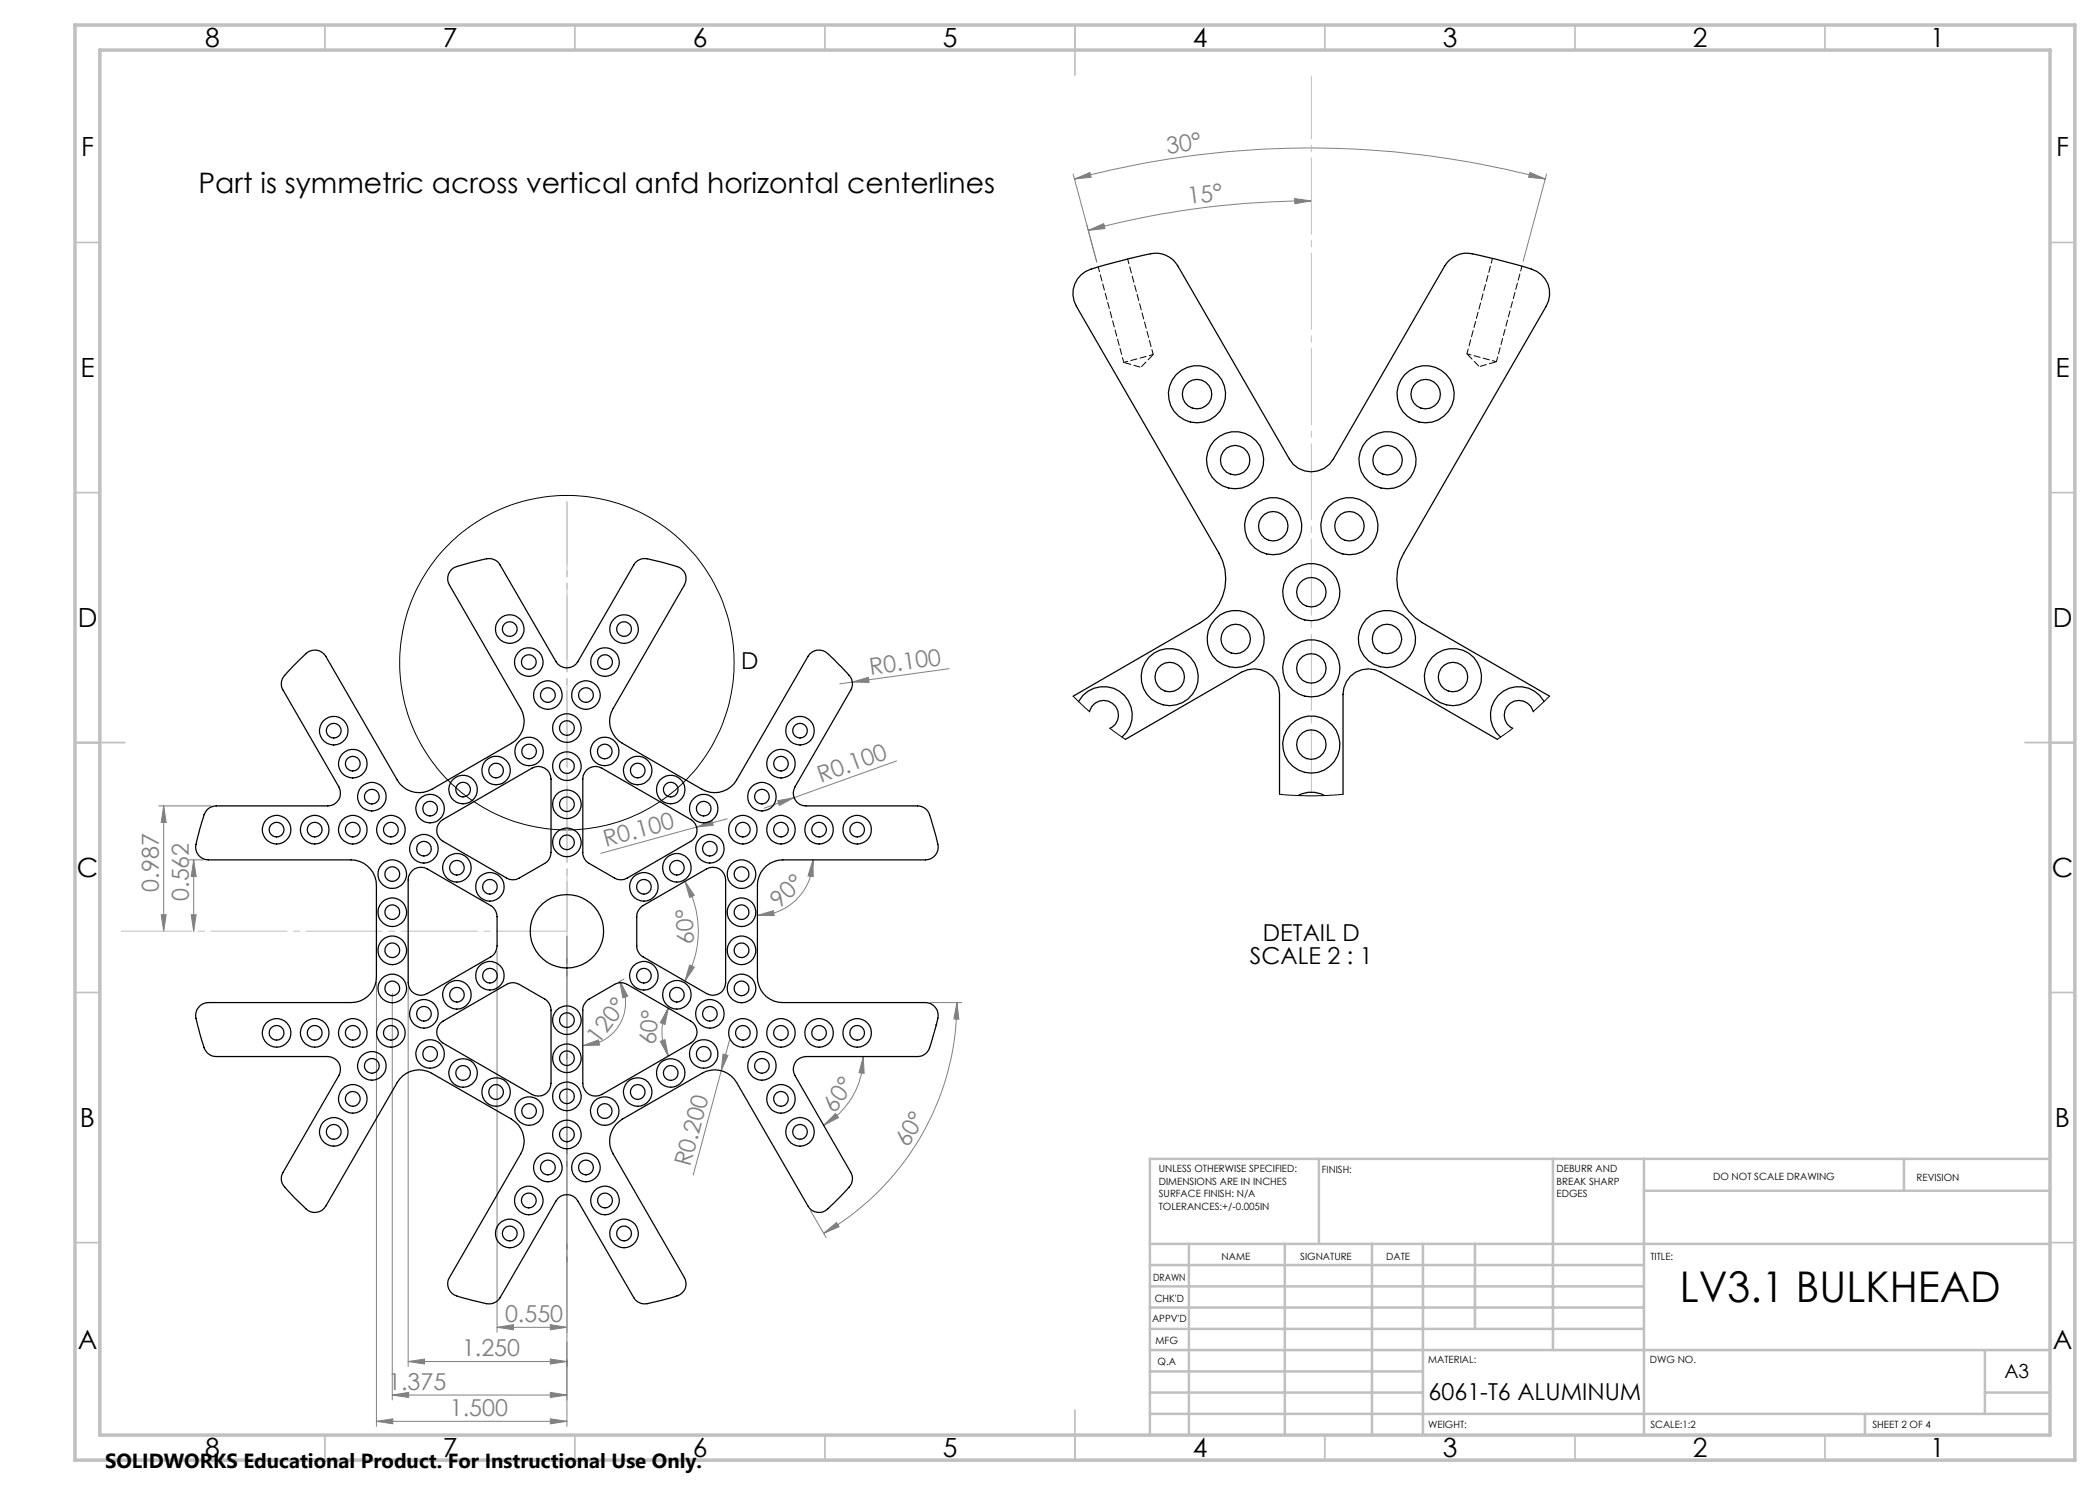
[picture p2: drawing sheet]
<svg xmlns="http://www.w3.org/2000/svg" width="420mm" height="297mm" viewBox="0 0 420 297" stroke-linecap="round" stroke-linejoin="round" font-family="sans-serif">
<circle cx="113.4" cy="132.5" r="33.4" fill="none" stroke="#000" stroke-width=".2"/>
<g fill="none" stroke="#808080" stroke-width=".2">
<path d="M214.6 34.8l4.8 17.6M214.9 35.8l3.1-1.3 .2 1zM214.9 35.8a181.5 181.5 0 0 1 94.2 0M258.9 39.7l3.4 .5-3.3 .5zM306 34.5l3.1 1.3-3.4-.3zM309.3 34.8l-4.7 17.5M217.7 46.1l3-1.4 .3 1zM262.3 40.2a171.7 171.7 0 0 0-44.6 5.9M170.5 136.4l3.2-.9 .1 1zM170.5 136.4l-2.5 .4M189.8 133.7l-19.3 2.7M158.8 159.5l-6 2.1"/>
<path d="M179.3 152.2l-20.5 7.3M31.8 161.2h10.5M32.7 161.2l.5 3.3h-1zM32.7 161.2v25.1M37.7 172h3M38.7 172l.5 3.3h-1zM38.7 172v14.3M137 176.3l1.9 2.8-1 .4zM137 176.3a19.8 19.8 0 0 1 0 19.9M139.3 165.4l3.1-1.3 .2 1zM139.3 165.4l-19.1 5.3M145.5 163.8l-6.2 1.6"/>
<path d="M155.5 160.2l3.3-.7-2.9 1.6zM162.6 172v3.3l-1-.1zM162.6 172a11.1 11.1 0 0 1-11.1 11.1M32.2 182.9h1l-.5 3.4zM38.2 182.9h1l-.5 3.4zM75.3 196.5v88.8M78.5 198.7v81.3M81.6 197.5v75.8M99.4 190.2v76.2M113.4 187.3v98M124 196.3l1.6 2.9-1 .4zM124 196.3a8.6 8.6 0 0 1-7.4 12.8"/>
<path d="M124.8 195.8l-1 .6M137.9 193l1 .5-1.9 2.7zM151.5 183.1l3.2-1 .1 1zM116.6 209.1l3.1-1.1 .2 1zM132 208.3l1-.4 .7 3.3zM133.7 201.6l-.7 3.3-1-.4zM133.7 201.6a9.6 9.6 0 0 0 0 9.6M144.3 214.1l-5.7 20.9M144.6 210.8l1 .3-1.3 3zM145.9 208l-1.6 6.1M172.6 211.3l.2 3.4-1-.1zM172.6 211.3a15.8 15.8 0 0 1-7.9 13.8"/>
<path d="M186.1 200.5h6.3M191.4 200.5l.4 3.3h-1zM191.4 200.5a53.2 53.2 0 0 1-26.7 46.2M164.7 225.1l2.4-2.4 .6 .8zM162.1 242.1l3.1 5.4M164.7 246.7l2.6-2.2 .5 .9zM78.5 279l3.2-.5v1zM78.5 279h34.9M81.6 272.3l3.3-.5v1zM81.6 272.3h31.8M99.4 265.5l3.3-.6v1.1zM99.4 265.5h14"/>
<path d="M110.1 278.5l3.3 .5-3.3 .5zM110.1 264.9l3.3 .6-3.3 .5zM110.1 271.8l3.3 .5-3.3 .5zM75.3 284.3l3.3-.5v1zM75.3 284.3h38.1M110.1 283.8l3.3 .5-3.3 .5z"/>
</g>
<path d="M187.1 204.9l.2 .1-.1 .1z" fill="none" stroke="#808080" stroke-width=".25"/>
<path d="M262.3 158.4v-143.1" fill="none" stroke="#c0c0c0" stroke-width=".2" stroke-dasharray="15.2 1.3 1.3 1.3" stroke-dashoffset="2.7"/>
<path d="M113.4 186.2v-85.8" fill="none" stroke="#c0c0c0" stroke-width=".2" stroke-dasharray="15.2 1.3 1.3 1.3" stroke-dashoffset="2.8"/>
<path d="M113.4 100.4v167" fill="none" stroke="#c0c0c0" stroke-width=".2" stroke-dasharray="15.2 1.3 1.3 1.3" stroke-dashoffset=".3"/>
<path d="M113.4 186.2h-89.1" fill="none" stroke="#c0c0c0" stroke-width=".2" stroke-dasharray="15.2 1.3 1.3 1.3" stroke-dashoffset="1.2"/>
<g fill="none" stroke="#c0c0c0" stroke-width=".35">
<path d="M65 5v5M115 5v5M165 5v5M215 5v10M265 5v5M315 5v5M365 5v5M15 48.5h5M410 48.5h5M15 98.5h5M410 98.5h5M15 148.5h10"/>
<path d="M405 148.5h10M15 198.5h5M410 198.5h5M15 248.5h5M410 248.5h5M65 287v5M115 287v5M165 287v5M215 282v10M265 287v5M315 287v5M365 287v5"/>
</g>
<g fill="none" stroke="#c0c0c0" stroke-width=".5">
<path d="M263.8 231.8v17M310.6 231.8v38.2M328.8 231.8v55.2M328.8 238.2h81.2M380.8 231.8v6.4M410 231.8h-180v55.2M230 248.8h180M230 257.3h98.8M230 253h98.8M237.8 248.8v38.2M257 248.8v38.2M274.4 248.8v38.2"/>
<path d="M284.6 248.8v38.2M295 248.8v17M230 265.8h98.8M230 261.5h98.8M230 278.5h54.6M230 274.3h54.6M230 270h180M397 278.5h13M397 270v12.8M230 282.8h180M373 282.8v4.2"/>
</g>
<path d="M15 5h400v287h-400zM20 10h390v277h-390z" fill="none" stroke="#c0c0c0" stroke-width=".7"/>
<g fill="#808080">
<path d="M170.5 136.4l3.2-.9 .1 1z"/>
<path d="M139.3 165.4l3.1-1.3 .2 1z"/>
<path d="M155.5 160.2l3.3-.7-2.9 1.6z"/>
<path d="M144.6 210.8l1 .3-1.3 3z"/>
<path d="M110.1 264.9l3.3 .6-3.3 .5zM99.4 265.5l3.3-.6v1.1zM110.1 271.8l3.3 .5-3.3 .5zM81.6 272.3l3.3-.5v1zM110.1 283.8l3.3 .5-3.3 .5zM75.3 284.3l3.3-.5v1z"/>
<path d="M78.5 279l3.2-.5v1zM110.1 278.5l3.3 .5-3.3 .5z"/>
<path d="M258.9 39.7l3.4 .5-3.3 .5zM217.7 46.1l3-1.4 .3 1z"/>
<path d="M32.7 161.2l.5 3.3h-1zM32.2 182.9h1l-.5 3.4z"/>
<path d="M38.2 182.9h1l-.5 3.4zM38.7 172l.5 3.3h-1z"/>
<path d="M306 34.5l3.1 1.3-3.4-.3zM214.9 35.8l3.1-1.3 .2 1z"/>
<path d="M151.5 183.1l3.2-1 .1 1zM162.6 172v3.3l-1-.1z"/>
<path d="M116.6 209.1l3.1-1.1 .2 1zM124 196.3l1.6 2.9-1 .4z"/>
<path d="M164.7 225.1l2.4-2.4 .6 .8zM172.6 211.3l.2 3.4-1-.1z"/>
<path d="M164.7 246.7l2.6-2.2 .5 .9zM191.4 200.5l.4 3.3h-1z"/>
<path d="M133.7 201.6l-.7 3.3-1-.4zM132 208.3l1-.4 .7 3.3z"/>
<path d="M137.9 193l1 .5-1.9 2.7zM137 176.3l1.9 2.8-1 .4z"/>
</g>
<g fill="none" stroke="#000" stroke-width=".25">
<path d="M59.6 132.3l1.1-1.1a2.67 2.67 0 0 1 4.5 .1l14.7 25.4a5.1 5.1 0 0 0 6.5 1.2l16.6-9.7a5.1 5.1 0 0 0 1.1-6.5l-14.5-25.2a2.69 2.69 0 0 1 2.5-3.4l1.5-.4a14.5 14.5 0 0 1 4.9-.9l.7 .3 .6 .5 11.4 19.7a2.52 2.52 0 0 0 4.4 0l11.4-19.7a2.75 2.75 0 0 1 3.2-.7l4.5 1.2a2.65 2.65 0 0 1 2.2 3.9l-14.7 25.5a5.1 5.1 0 0 0 2.3 6.2l16.7 9.5a5.1 5.1 0 0 0 6.1-2.2l14.6-25.2a2.72 2.72 0 0 1 4.2 .4l3.2 3.3a2.79 2.79 0 0 1 .8 3.5l-11.1 19.4-.2 .6a2.52 2.52 0 0 0 2.4 3.2h22.7a2.73 2.73 0 0 1 2.3 2.5l1.2 4.4a2.65 2.65 0 0 1-2.3 3.9h-29.4a5.2 5.2 0 0 0-4.2 5.1l.1 19.2a5 5 0 0 0 5 4.2l29.1 .1a2.67 2.67 0 0 1 1.7 3.8l-1.2 4.4a2.73 2.73 0 0 1-2.7 2.5h-22.3l-.7 .1a2.51 2.51 0 0 0-1.5 3.7l11.3 19.7a2.81 2.81 0 0 1-1 3.2l-3.2 3.3a2.63 2.63 0 0 1-4.5-.1l-14.8-25.4a5.1 5.1 0 0 0-6.4-1.1l-15.9 9.1-.7 .6a5 5 0 0 0-1.2 6.4l14.5 25.2a2.69 2.69 0 0 1-2.4 3.4l-1.5 .4a14.9 14.9 0 0 1-4.9 .9l-.7-.3-.8-.9-11.2-19.3a2.52 2.52 0 0 0-4.4 0l-11.4 19.7a2.83 2.83 0 0 1-3.3 .7l-4.4-1.2a2.67 2.67 0 0 1-2.2-3.9l14.6-25.5a5.1 5.1 0 0 0-2.2-6.2l-16.8-9.5a5 5 0 0 0-6.1 2.2l-14.6 25.2a2.62 2.62 0 0 1-4.1-.4l-1.1-1.1a15.1 15.1 0 0 1-3.3-3.8v-1.2l.3-.7 11.2-19.4a2.54 2.54 0 0 0-2.3-3.8h-22.6a2.74 2.74 0 0 1-2.3-2.5l-1.2-4.4a2.66 2.66 0 0 1 2.3-3.9l29.4-.1a5.1 5.1 0 0 0 4.2-5l-.1-19.2a5.2 5.2 0 0 0-5-4.2l-29.1-.1a2.65 2.65 0 0 1-1.7-3.8l.4-1.5a15.1 15.1 0 0 1 1.7-4.7l.6-.4 1.2-.3h22.2a2.54 2.54 0 0 0 2.3-3.8l-11.4-19.7a2.71 2.71 0 0 1 1-3.2zM214.6 139.2l25.5-14.7a10.1 10.1 0 0 0 3.7-13.8l-28.5-49.5a5.1 5.1 0 0 1 2.9-7.4l8.9-2.4a11.6 11.6 0 0 1 5.3-.6 5.2 5.2 0 0 1 3.1 2.4l22.4 38.6a5.1 5.1 0 0 0 8.8 0l22.3-38.6a5.2 5.2 0 0 1 5.5-2.4l1.4 .3a94.9 94.9 0 0 1 11.5 3.2 5 5 0 0 1 1.8 6.9l-28.5 49.5a10.1 10.1 0 0 0 3.7 13.8l25.5 14.7M117.3 154a2.59 2.59 0 0 1 3.1-.4l17.7 10.3a2.52 2.52 0 0 1 0 4.4l-12.7 7.3a2.46 2.46 0 0 1-2.5 0l-5.1-2.9a2.57 2.57 0 0 1-1.2-2.2v-14.7v-.7zM215.7 140.3a5.7 5.7 0 0 1 8.7-1.7 5.7 5.7 0 0 1 0 8.8M217.9 142.3a2.92 2.92 0 0 1 4.7-1.5 2.92 2.92 0 0 1-.6 4.9M225.1 147.9l23.2-13.5a5.1 5.1 0 0 1 7.6 4.4v20.1M259.6 159.1a5.4 5.4 0 0 1 5.3 0M299.5 147.9l-23.3-13.5a5.1 5.1 0 0 0-7.6 4.4v20.1M306.6 142.3a2.93 2.93 0 0 0-4.7-1.6 2.93 2.93 0 0 0 .6 5M308.8 140.3a5.7 5.7 0 0 0-8.7-1.7 5.7 5.7 0 0 0 0 8.8M82.4 174.2a2.52 2.52 0 0 1 3-.4l12.7 7.3a2.69 2.69 0 0 1 1.3 2.2v5.9a2.57 2.57 0 0 1-1.3 2.2l-12.7 7.3a2.54 2.54 0 0 1-3.8-2.2v-20.5l.1-.7zM88.1 164.3l18.3-10.7a2.54 2.54 0 0 1 3.8 2.2v14.7a2.57 2.57 0 0 1-1.3 2.2l-5 2.9a2.46 2.46 0 0 1-2.6 0l-12.7-7.3a2.5 2.5 0 0 1-.5-4z"/>
<path d="M128.3 181.3l13-7.5a2.54 2.54 0 0 1 3.8 2.2v20.5a2.54 2.54 0 0 1-3.8 2.2l-12.7-7.3a2.57 2.57 0 0 1-1.2-2.2v-6.2l.1-.7zM88.1 204.6l13.2-7.7a2.46 2.46 0 0 1 2.6 0l5 2.9a2.69 2.69 0 0 1 1.3 2.2v14.7a2.54 2.54 0 0 1-3.8 2.2l-17.8-10.3a2.54 2.54 0 0 1-.5-4zM117.3 200.2l5.6-3.3a2.46 2.46 0 0 1 2.5 0l12.7 7.3a2.55 2.55 0 0 1 0 4.4l-17.7 10.3a2.54 2.54 0 0 1-3.8-2.2v-15l.1-.7z"/>
<circle cx="239.4" cy="78.8" r="5.7"/>
<circle cx="239.4" cy="78.8" r="2.95"/>
<circle cx="285.1" cy="78.8" r="5.7"/>
<circle cx="285.1" cy="78.8" r="2.95"/>
<circle cx="247" cy="92" r="5.7"/>
<circle cx="247" cy="92" r="2.95"/>
<circle cx="277.5" cy="92" r="5.7"/>
<circle cx="277.5" cy="92" r="2.95"/>
<circle cx="254.6" cy="105.2" r="5.7"/>
<circle cx="254.6" cy="105.3" r="2.95"/>
<circle cx="262.2" cy="118.4" r="5.7"/>
<circle cx="262.3" cy="118.4" r="2.95"/>
<circle cx="269.9" cy="105.2" r="5.7"/>
<circle cx="269.9" cy="105.3" r="2.95"/>
<circle cx="102" cy="125.8" r="2.86"/>
<circle cx="102" cy="125.8" r="1.47"/>
<circle cx="105.8" cy="132.4" r="2.86"/>
<circle cx="105.8" cy="132.4" r="1.47"/>
<circle cx="109.6" cy="139" r="2.86"/>
<circle cx="109.6" cy="139" r="1.47"/>
<circle cx="117.2" cy="139" r="2.86"/>
<circle cx="117.2" cy="139" r="1.47"/>
<circle cx="121" cy="132.4" r="2.86"/>
<circle cx="121" cy="132.4" r="1.47"/>
<circle cx="124.8" cy="125.8" r="2.86"/>
<circle cx="124.8" cy="125.8" r="1.47"/>
<circle cx="233.9" cy="135.4" r="5.7"/>
<circle cx="233.9" cy="135.4" r="2.95"/>
<circle cx="247.1" cy="127.8" r="2.95"/>
<circle cx="247.1" cy="127.8" r="5.7"/>
<circle cx="262.2" cy="133.7" r="5.7"/>
<circle cx="262.3" cy="133.7" r="2.95"/>
<circle cx="277.4" cy="127.8" r="5.7"/>
<circle cx="277.4" cy="127.8" r="2.95"/>
<circle cx="290.6" cy="135.4" r="5.7"/>
<circle cx="290.6" cy="135.4" r="2.95"/>
<circle cx="66.7" cy="146.1" r="2.86"/>
<circle cx="66.7" cy="146.1" r="1.47"/>
<circle cx="70.6" cy="152.7" r="2.86"/>
<circle cx="70.6" cy="152.7" r="1.47"/>
<circle cx="74.4" cy="159.3" r="2.86"/>
<circle cx="74.4" cy="159.3" r="1.47"/>
<circle cx="92.6" cy="157.9" r="2.85"/>
<circle cx="92.6" cy="157.9" r="1.47"/>
<circle cx="99.2" cy="154.1" r="2.86"/>
<circle cx="99.2" cy="154.1" r="1.47"/>
<circle cx="105.8" cy="150.3" r="2.86"/>
<circle cx="105.8" cy="150.3" r="1.47"/>
<circle cx="113.4" cy="145.6" r="2.86"/>
<circle cx="113.4" cy="153.2" r="2.86"/>
<circle cx="113.4" cy="145.6" r="1.47"/>
<circle cx="113.4" cy="153.2" r="1.47"/>
<circle cx="120.9" cy="150.3" r="2.85"/>
<circle cx="120.9" cy="150.3" r="1.48"/>
<circle cx="127.5" cy="154.1" r="2.85"/>
<circle cx="127.6" cy="154.1" r="1.47"/>
<circle cx="134.1" cy="157.9" r="2.86"/>
<circle cx="134.1" cy="157.9" r="1.47"/>
<circle cx="152.4" cy="159.3" r="1.46"/>
<circle cx="152.4" cy="159.3" r="2.87"/>
<circle cx="156.2" cy="152.7" r="1.46"/>
<circle cx="156.2" cy="152.7" r="2.87"/>
<circle cx="160" cy="146.1" r="1.46"/>
<circle cx="160" cy="146.1" r="2.87"/>
<circle cx="262.2" cy="148.9" r="5.7"/>
<circle cx="262.3" cy="148.9" r="2.95"/>
<circle cx="55.3" cy="165.9" r="2.86"/>
<circle cx="55.3" cy="165.9" r="1.47"/>
<circle cx="62.9" cy="165.9" r="2.86"/>
<circle cx="62.9" cy="165.9" r="1.47"/>
<circle cx="70.6" cy="165.9" r="2.86"/>
<circle cx="70.6" cy="165.9" r="1.47"/>
<circle cx="78.2" cy="165.9" r="2.86"/>
<circle cx="78.2" cy="165.9" r="1.47"/>
<circle cx="78.5" cy="174.8" r="2.86"/>
<circle cx="78.5" cy="174.8" r="1.47"/>
<circle cx="84.8" cy="169.8" r="2.86"/>
<circle cx="84.8" cy="169.7" r="1.47"/>
<circle cx="86" cy="161.7" r="2.85"/>
<circle cx="86" cy="161.7" r="1.48"/>
<circle cx="91.4" cy="173.6" r="2.86"/>
<circle cx="91.4" cy="173.5" r="1.46"/>
<circle cx="98" cy="177.4" r="1.46"/>
<circle cx="98" cy="177.4" r="2.87"/>
<circle cx="113.4" cy="160.9" r="2.86"/>
<circle cx="113.4" cy="168.5" r="2.86"/>
<circle cx="113.4" cy="160.8" r="1.47"/>
<circle cx="113.4" cy="168.5" r="1.47"/>
<circle cx="128.8" cy="177.4" r="2.86"/>
<circle cx="128.8" cy="177.4" r="1.46"/>
<circle cx="135.4" cy="173.5" r="1.46"/>
<circle cx="135.4" cy="173.6" r="2.87"/>
<circle cx="140.7" cy="161.7" r="2.86"/>
<circle cx="140.7" cy="161.7" r="1.47"/>
<circle cx="142" cy="169.7" r="1.46"/>
<circle cx="142" cy="169.7" r="2.87"/>
<circle cx="148.3" cy="174.8" r="2.86"/>
<circle cx="148.3" cy="174.8" r="1.47"/>
<circle cx="148.6" cy="165.9" r="1.46"/>
<circle cx="148.6" cy="165.9" r="2.87"/>
<circle cx="156.2" cy="165.9" r="1.46"/>
<circle cx="156.2" cy="165.9" r="2.87"/>
<circle cx="163.8" cy="165.9" r="1.46"/>
<circle cx="163.8" cy="165.9" r="2.87"/>
<circle cx="171.4" cy="165.9" r="1.46"/>
<circle cx="171.4" cy="165.9" r="2.87"/>
<circle cx="78.5" cy="190.1" r="2.86"/>
<circle cx="78.5" cy="182.5" r="2.86"/>
<circle cx="78.5" cy="197.7" r="2.86"/>
<circle cx="78.5" cy="182.4" r="1.47"/>
<circle cx="78.5" cy="197.7" r="1.47"/>
<circle cx="78.5" cy="190" r="1.47"/>
<circle cx="91.4" cy="199" r="2.86"/>
<circle cx="91.4" cy="198.9" r="1.46"/>
<circle cx="98" cy="195.1" r="1.46"/>
<circle cx="98" cy="195.1" r="2.87"/>
<circle cx="113.4" cy="186.3" r="7.3"/>
<circle cx="128.8" cy="195.2" r="2.86"/>
<circle cx="128.8" cy="195.1" r="1.46"/>
<circle cx="135.4" cy="198.9" r="1.46"/>
<circle cx="135.4" cy="199" r="2.87"/>
<circle cx="148.3" cy="197.7" r="2.86"/>
<circle cx="148.3" cy="182.5" r="2.86"/>
<circle cx="148.3" cy="190.1" r="2.86"/>
<circle cx="148.3" cy="182.4" r="1.47"/>
<circle cx="148.3" cy="197.7" r="1.47"/>
<circle cx="148.3" cy="190" r="1.47"/>
<circle cx="55.3" cy="206.6" r="2.86"/>
<circle cx="55.3" cy="206.6" r="1.47"/>
<circle cx="62.9" cy="206.6" r="2.86"/>
<circle cx="62.9" cy="206.6" r="1.47"/>
<circle cx="70.6" cy="219.8" r="1.48"/>
<circle cx="70.6" cy="219.8" r="2.86"/>
<circle cx="70.6" cy="206.6" r="2.86"/>
<circle cx="70.6" cy="206.6" r="1.47"/>
<circle cx="74.4" cy="213.2" r="1.48"/>
<circle cx="74.4" cy="213.2" r="2.86"/>
<circle cx="78.2" cy="206.6" r="2.86"/>
<circle cx="78.2" cy="206.6" r="1.47"/>
<circle cx="84.8" cy="202.8" r="2.86"/>
<circle cx="84.8" cy="202.7" r="1.47"/>
<circle cx="86" cy="210.8" r="2.85"/>
<circle cx="86" cy="210.8" r="1.48"/>
<circle cx="92.6" cy="214.6" r="2.85"/>
<circle cx="92.6" cy="214.6" r="1.47"/>
<circle cx="99.2" cy="218.4" r="2.86"/>
<circle cx="99.2" cy="218.4" r="1.47"/>
<circle cx="113.4" cy="219.3" r="2.86"/>
<circle cx="113.4" cy="204" r="2.86"/>
<circle cx="113.4" cy="211.7" r="2.86"/>
<circle cx="113.4" cy="204" r="1.47"/>
<circle cx="113.4" cy="219.3" r="1.47"/>
<circle cx="113.4" cy="211.6" r="1.47"/>
<circle cx="127.5" cy="218.4" r="2.85"/>
<circle cx="127.6" cy="218.4" r="1.47"/>
<circle cx="134.1" cy="214.6" r="2.86"/>
<circle cx="134.1" cy="214.6" r="1.47"/>
<circle cx="140.7" cy="210.8" r="2.86"/>
<circle cx="140.7" cy="210.8" r="1.47"/>
<circle cx="142" cy="202.8" r="1.46"/>
<circle cx="142" cy="202.8" r="2.87"/>
<circle cx="148.6" cy="206.6" r="1.46"/>
<circle cx="148.6" cy="206.6" r="2.87"/>
<circle cx="152.4" cy="213.2" r="1.47"/>
<circle cx="152.4" cy="213.2" r="2.87"/>
<circle cx="156.2" cy="219.8" r="1.47"/>
<circle cx="156.2" cy="206.6" r="1.46"/>
<circle cx="156.2" cy="219.8" r="2.87"/>
<circle cx="156.2" cy="206.6" r="2.87"/>
<circle cx="163.8" cy="206.6" r="1.46"/>
<circle cx="163.8" cy="206.6" r="2.87"/>
<circle cx="171.4" cy="206.6" r="1.46"/>
<circle cx="171.4" cy="206.6" r="2.87"/>
<circle cx="66.7" cy="226.4" r="1.48"/>
<circle cx="66.7" cy="226.4" r="2.86"/>
<circle cx="105.8" cy="222.2" r="2.86"/>
<circle cx="105.8" cy="222.2" r="1.47"/>
<circle cx="109.6" cy="233.5" r="1.48"/>
<circle cx="109.6" cy="233.5" r="2.86"/>
<circle cx="113.4" cy="226.9" r="2.86"/>
<circle cx="113.4" cy="226.9" r="1.47"/>
<circle cx="117.2" cy="233.5" r="1.48"/>
<circle cx="117.2" cy="233.5" r="2.86"/>
<circle cx="120.9" cy="222.2" r="2.85"/>
<circle cx="120.9" cy="222.2" r="1.48"/>
<circle cx="160" cy="226.4" r="1.47"/>
<circle cx="160" cy="226.4" r="2.87"/>
<circle cx="102" cy="246.7" r="1.48"/>
<circle cx="102" cy="246.7" r="2.86"/>
<circle cx="105.8" cy="240.1" r="1.48"/>
<circle cx="105.8" cy="240.1" r="2.86"/>
<circle cx="121" cy="240.1" r="1.48"/>
<circle cx="121" cy="240.1" r="2.86"/>
<circle cx="124.8" cy="246.7" r="1.48"/>
<circle cx="124.8" cy="246.7" r="2.86"/>
</g>
<path d="M214.6 139.2l3.3 3.1M309.9 139.2l-3.3 3.1M222 145.7l3.1 2.2M255.9 158.9l5.2 .3 4.5-.1 3-.2M302.5 145.7l-3 2.2" fill="none" stroke="#000" stroke-width=".2"/>
<path d="M224.8 72.5l5.8-1.6M293.4 70.8l5.9 1.5" fill="none" stroke="#000" stroke-width=".2" stroke-dasharray="1.3 .6" stroke-dashoffset=".4"/>
<path d="M219.6 53.4l5.2 19.1M298.5 51.7l-5.1 19.1M230.6 70.9l-5.1-19.1M299.3 72.3l5.1-19.1" fill="none" stroke="#000" stroke-width=".2" stroke-dasharray="1.3 .6" stroke-dashoffset=".3"/>
<path d="M224.8 72.5l3.4 1M228.2 73.5l2.4-2.6M293.4 70.8l2.5 2.5M295.9 73.3l3.4-1" fill="none" stroke="#000" stroke-width=".2" stroke-dasharray="1.3 .6" stroke-dashoffset="-.2"/>
<text font-size="8.5" x="335.9" y="260.4">LV3.1 BULKHEAD</text>
<text font-size="5.6" x="39.7" y="38.6">Part is symmetric across vertical anfd horizontal centerlines</text>
<g font-size="5.3">
<text x="41" y="9.5">8</text>
<text x="88.5" y="9.5">7</text>
<text x="138.5" y="9.5">6</text>
<text x="188.5" y="9.5">5</text>
<text x="238.5" y="9.5">4</text>
<text x="288.5" y="9.5">3</text>
<text x="338.5" y="9.5">2</text>
<text x="386" y="9.5">1</text>
<text x="16.2" y="31.2">F</text>
<text x="411.2" y="31.2">F</text>
<text x="16.1" y="75.5">E</text>
<text x="411.1" y="75.5">E</text>
<text x="15.5" y="125.5">D</text>
<text x="410.5" y="125.5">D</text>
<text x="15.4" y="175.5">C</text>
<text x="410.4" y="175.5">C</text>
<text x="16" y="225.5">B</text>
<text x="411" y="225.5">B</text>
<text x="15.5" y="269.8">A</text>
<text x="410.5" y="269.8">A</text>
<text x="41" y="291.5">8</text>
<text x="88.5" y="291.5">7</text>
<text x="138.5" y="291.5">6</text>
<text x="188.5" y="291.5">5</text>
<text x="238.5" y="291.5">4</text>
<text x="288.5" y="291.5">3</text>
<text x="338.5" y="291.5">2</text>
<text x="386" y="291.5">1</text>
</g>
<g font-size="4.7" fill="#808080">
<text x="233.5" y="30.8" transform="rotate(-8 233.5 30.8)">30°</text>
<text x="237.7" y="40.9" transform="rotate(-7 237.7 40.9)">15°</text>
<text x="174.1" y="134.9" transform="rotate(-8 174.1 134.9)">R0.100</text>
<text x="164.2" y="156.6" transform="rotate(-20 164.2 156.6)">R0.100</text>
<text x="121.2" y="169.4" transform="rotate(-15 121.2 169.4)">R0.100</text>
<text x="31.7" y="178.3" transform="rotate(-90 31.7 178.3)">0.987</text>
<text x="37.7" y="180.2" transform="rotate(-90 37.7 180.2)">0.562</text>
<text x="155.9" y="181.7" transform="rotate(-44 155.9 181.7)">90°</text>
<text x="138.8" y="188.8" transform="rotate(-93 138.8 188.8)">60°</text>
<text x="119.7" y="208.9" transform="rotate(-53 119.7 208.9)">120°</text>
<text x="131.1" y="209.1" transform="rotate(-86 131.1 209.1)">60°</text>
<text x="166.9" y="222.7" transform="rotate(-55 166.9 222.7)">60°</text>
<text x="138" y="233.5" transform="rotate(-75 138 233.5)">R0.200</text>
<text x="181.6" y="229.7" transform="rotate(-60 181.6 229.7)">60°</text>
<text x="101" y="264.4">0.550</text>
<text x="92.4" y="271.3">1.250</text>
<text x="77.6" y="278">1.375</text>
<text x="90" y="283.2">1.500</text>
</g>
<g font-size="4.7">
<text x="148.2" y="133.9">D</text>
<text x="252.6" y="188.3">DETAIL D</text>
<text x="250" y="192.8">SCALE 2 : 1</text>
<text x="285.7" y="280.1">6061-T6 ALUMINUM</text>
</g>
<text font-size="4.1" x="21" y="293.7">SOLIDWORKS Educational Product. For Instructional Use Only.</text>
<text font-size="3.9" x="400.9" y="275.5">A3</text>
<g font-size="2">
<text x="231.8" y="234.5">UNLESS OTHERWISE SPECIFIED:</text>
<text x="231.8" y="237">DIMENSIONS ARE IN INCHES</text>
<text x="231.8" y="239.5">SURFACE FINISH: N/A</text>
<text x="264.4" y="234.6">FINISH:</text>
<text x="311.3" y="234.5">DEBURR AND</text>
<text x="311.3" y="237">BREAK SHARP</text>
<text x="311.3" y="239.5">EDGES</text>
<text x="342.6" y="236">DO NOT SCALE DRAWING</text>
<text x="383.3" y="236.2">REVISION</text>
<text x="231.8" y="242">TOLERANCES:+/-0.005IN</text>
<text x="244.3" y="252">NAME</text>
<text x="260" y="251.9">SIGNATURE</text>
<text x="277.2" y="251.9">DATE</text>
<text x="330.1" y="251.9">TITLE:</text>
<text x="230.6" y="256.1">DRAWN</text>
<text x="230.9" y="260.3">CHK'D</text>
<text x="230.4" y="264.4">APPV'D</text>
<text x="231.1" y="268.8">MFG</text>
<text x="231.5" y="273">Q.A</text>
<text x="285.6" y="272.5">MATERIAL:</text>
<text x="330" y="272.5">DWG NO.</text>
<text x="285.6" y="285.5">WEIGHT:</text>
<text x="330.1" y="285.6">SCALE:1:2</text>
<text x="374.5" y="285.6">SHEET 2 OF 4</text>
</g>
</svg>
